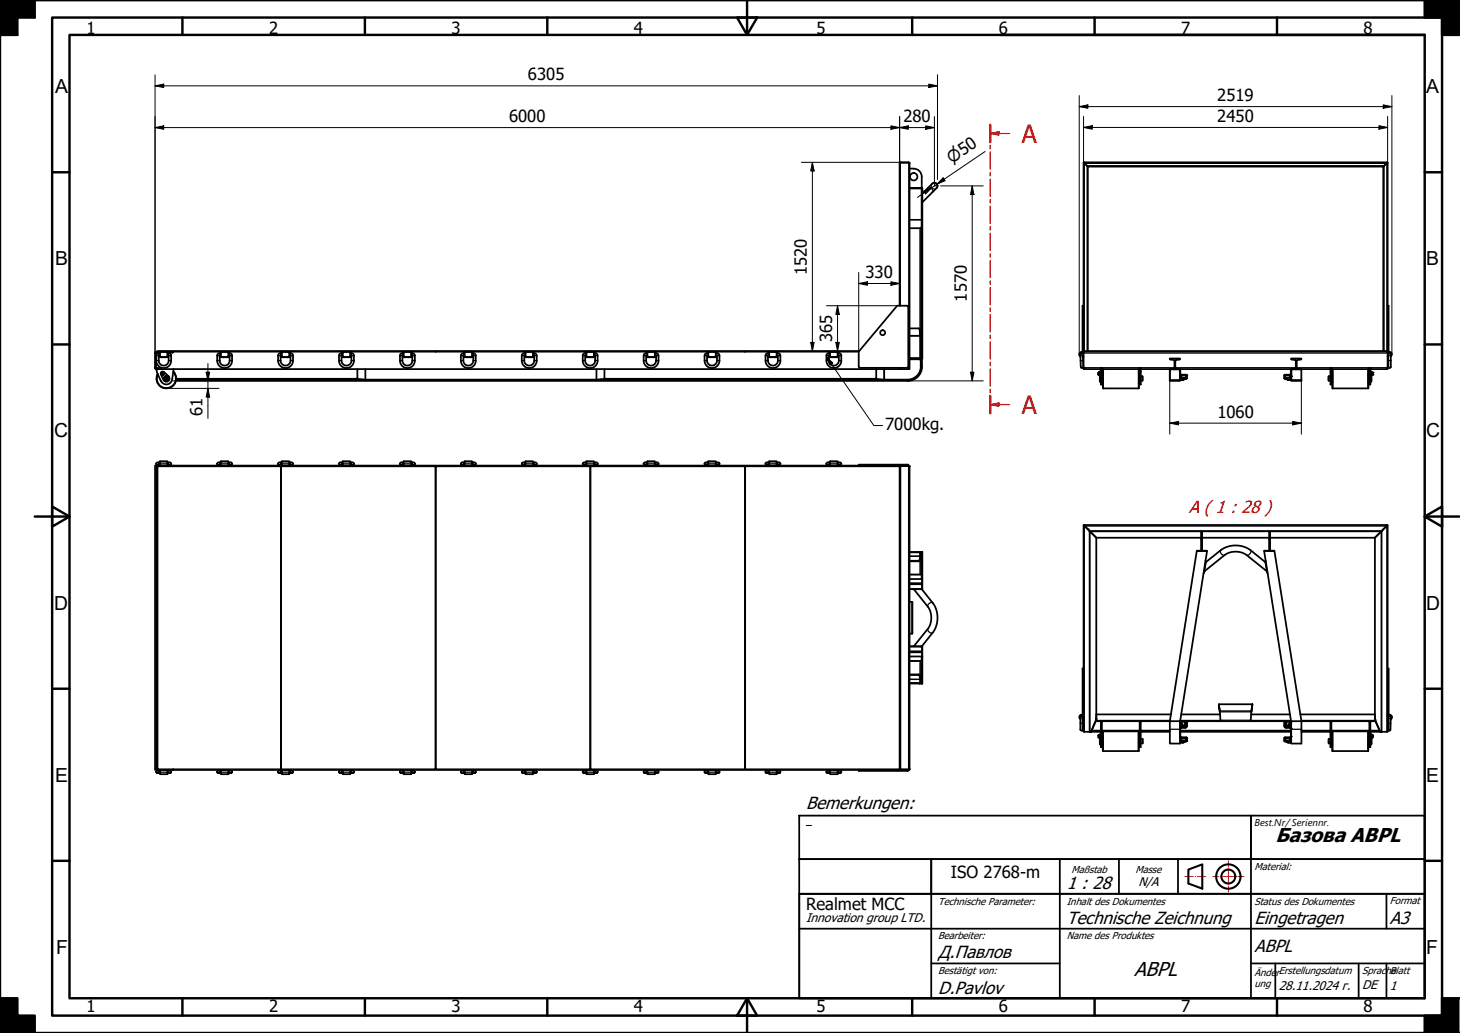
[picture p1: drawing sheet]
<svg xmlns="http://www.w3.org/2000/svg" width="420mm" height="297mm" viewBox="0 0 420 297" stroke-linecap="round" stroke-linejoin="round" font-family="sans-serif">
<!-- layer: Visible (ISO) -->
<g fill="none" stroke="#000" stroke-width=".51">
<path d="M258.9 46.8l.2-.1 2.6 .1M258.9 46.8h.1M261.7 46.8h.1M261.7 54.2h3.7v48.9h-.6M261.7 48.5a2.64 2.64 0 0 1 3.6 2.3v3.2h-3.6M261.7 54.1l3.6 .1M265.4 55.7l2.9-2.9a.9 .9 0 0 1 1.2 0 .9 .9 0 0 1 0 1.3l-4.1 4.1M311.8 46.8h.2zM311.8 46.8v41.1M311.9 46.8h.1M312 46.7v.2M312 46.7h87.2"/>
<path d="M312 46.7v.1M312 46.8v.1M312 46.9l1.1 1M312.8 47.7l.3 .2M399.1 46.9l-1 1 .2-.2M399.1 46.8l-.1 .2M399.2 46.7l-.1 .2zM399.3 46.8h-.1M399.3 46.8v41.1M265 65.6h-3.3M258.2 87.9h2.8l.4 .4-.1 17.3-.3 .2-13.7-.1-.2-.3v-4.3zM258.9 87.9v-41l2.7-.1h.1v59.3h-2.8"/>
<path d="M261.7 94.4h2.7l.2 .3 .2 8.4M311.5 87.9h.3v13.2l-.3 .1zM399.3 87.9h.3v13.3l-.3-.1zM44.6 105.7l.4 .4M44.6 105.7v.1M44.6 105.8v.1M44.8 105.7h-.2M44.8 105.7l.1 .1M44.9 105.9h.2M45 105.9h1.2v.2h-1.2M45 101.1h202.1M45 101.1l-.4 .4v4.2"/>
<path d="M45 101.3l-.2 .2v4.1M45.1 106.1v.8l1.2 2.7M45.1 106.2h-.2l.2 .1M45.3 101.1v-.1h35.5l.1 .1v-.1h44.4v.1M46 101.4h-1l-.2 .2v4.1l.2 .2M46 101.1h2.2v1.6h-2.2zM46 101.5l-.7 .1-.3 .3v2.2l.7 1.3 1.4 .4 1.2-.3 .9-1.2v-2.4l-.3-.3-.7-.1M46 102.3h-.3v1.4a1.43 1.43 0 0 0 1.4 1.4 1.43 1.43 0 0 0 1.4-1.4v-1.4h-.3M46.3 107.6a.56 .56 0 0 1 .2-.7 .56 .56 0 0 1 .7 .1l1.3 1.2a.91 .91 0 0 1-.1 1.4 .91 .91 0 0 1-1.4-.4l-.7-1.6M46.5 107.4l.1 .2M46.6 107.5l.2 .2M46.6 107.2v.3"/>
<path d="M46.7 107.7h.1M46.7 107.2l-.2 .1M46.8 107.7h.1M46.8 107.8h.1M46.8 107.1l.2 .1M46.9 107.1l-.3 .1M46.9 107.1l.2 .2M47.1 107.6l-.3 .1M47.1 107.2l.1 .2M47.1 107.3v.3M47.2 107.6l-.2 .1M47.7 108.9l.3 .1"/>
<path d="M47.8 108.7l.2 .1M47.8 108.7l-.1 .2M48 108.8v.2M49.8 101.1v.3h-1.6h1.6M49.9 106.9a2.76 2.76 0 0 1-1.6 4.7 2.76 2.76 0 0 1-2.9-4M49.9 106.8a2.85 2.85 0 0 1 .2 3.9 2.85 2.85 0 0 1-3.8 .5 2.85 2.85 0 0 1-.9-3.7M50 106.1l-.4 3a1.7 1.7 0 0 1-1.5 1.4 1.7 1.7 0 0 1-1.8-1M63.6 101.1h2.1v1.6h-2.1zM63.6 101.5l-.7 .1-.4 .4 .1 2.3 .9 1.2 1.1 .3 1.2-.3 .9-1.2v-2.3l-.3-.4-.7-.1M63.6 102.3h-.4v1.4a1.43 1.43 0 0 0 1.5 1.4 1.43 1.43 0 0 0 1.4-1.4v-1.4h-.4M81.1 101.1h2.1v1.6h-2.1zM81.1 101.5l-.7 .1-.3 .3v2.4l.9 1.2 1.2 .3 1.3-.4 .8-1.2-.1-2.3-.3-.3-.7-.1"/>
<path d="M81.1 102.3h-.3v1.4a1.43 1.43 0 0 0 1.4 1.4 1.43 1.43 0 0 0 1.4-1.4v-1.4h-.4M98.6 101.1h2.2v1.6h-2.2zM98.6 101.5l-.7 .1-.3 .3v2.3l.7 1.2 1.4 .4 1.2-.3 .9-1.2v-2.4l-.3-.3-.7-.1M98.6 102.3h-.3v1.4a1.43 1.43 0 0 0 1.4 1.4 1.43 1.43 0 0 0 1.4-1.4v-1.4h-.3M102.8 106.1l.1 2.8 2.2 .3h66.6l2.2-.3v-2.8M116.2 101.1h2.1v1.6h-2.1zM116.2 101.5l-.7 .1-.4 .4 .1 2.3 .9 1.2 1.1 .3 1.2-.3 .9-1.2v-2.3l-.3-.4-.7-.1M116.2 102.3h-.4v1.4a1.43 1.43 0 0 0 1.4 1.4 1.43 1.43 0 0 0 1.5-1.4v-1.4h-.4M125.4 101.1v-.1h44.5v.1M133.7 101.1h2.1v1.6h-2.1zM133.7 101.5l-.7 .1-.3 .5-.1 1.8 .5 1.2 1.2 .7 1.2-.1 1-.7 .4-.9v-1.8a.69 .69 0 0 0-.7-.8h-.4M133.7 102.3h-.4v1.4a1.43 1.43 0 0 0 1.5 1.4 1.43 1.43 0 0 0 1.4-1.4v-1.4h-.4"/>
<path d="M151.2 101.1h2.2v1.6h-2.2zM151.2 101.5l-.7 .1-.3 .3v2.3l.7 1.2 1.4 .4 1.4-.4 .7-1.2v-2.3l-.3-.3-.7-.1M151.2 102.3h-.3v1.4a1.43 1.43 0 0 0 1.4 1.4 1.43 1.43 0 0 0 1.4-1.4v-1.4h-.3M168.8 101.1h2.1v1.6h-2.1zM168.8 101.5l-.7 .1-.4 .4 .1 2.3 .9 1.2 1.1 .3 1.2-.3 .9-1.2v-2.3l-.3-.4-.7-.1M168.8 102.3h-.4v1.4a1.43 1.43 0 0 0 1.4 1.4 1.43 1.43 0 0 0 1.5-1.4v-1.4h-.4M169.9 101.1v-.1h44.5v.1M186.3 101.1h2.1v1.6h-2.1zM186.3 101.5l-.7 .1-.3 .4-.1 1.9 .5 1.2 1.2 .7 1.3-.1 .9-.8 .4-1v-1.6a.69 .69 0 0 0-.7-.8h-.4M186.3 102.3h-.4v1.4a1.43 1.43 0 0 0 1.5 1.4 1.43 1.43 0 0 0 1.4-1.4v-1.4h-.4M203.8 101.1h2.2v1.6h-2.2zM203.8 101.5l-.7 .1-.3 .3v2.3l.7 1.2 1.4 .4 1.4-.4 .7-1.2v-2.3l-.3-.3-.7-.1"/>
<path d="M203.8 102.3h-.3v1.4a1.43 1.43 0 0 0 1.4 1.4 1.43 1.43 0 0 0 1.4-1.4v-1.4h-.3M221.4 101.1h2.1v1.6h-2.1zM221.4 101.5h-.4a.69 .69 0 0 0-.7 .8v1.8l.4 .9 1 .7 1.2 .1 1.2-.7 .5-1.2v-1.8l-.4-.5-.7-.1M221.4 102.3h-.4v1.4a1.43 1.43 0 0 0 1.4 1.4 1.43 1.43 0 0 0 1.5-1.4v-1.4h-.4M238.9 101.1h2.1v1.6h-2.1zM238.9 101.5l-.7 .1-.3 .4v2.3l.9 1.2 1.2 .3 1.2-.3 .8-1.2 .1-2.3-.4-.4-.7-.1M238.9 102.3h-.4v1.4a1.43 1.43 0 0 0 1.5 1.4 1.43 1.43 0 0 0 1.4-1.4v-1.4h-.4M247.3 101h-32.9v.1M258.9 105.8v.3h-212.7v-.2h-1.2M261.7 103.1h2.9v.3M264.8 103.1h.2a5.5 5.5 0 0 1-1.1 5 3.7 3.7 0 0 1-2.7 1.1l-8.9-.2-.1-.2v-2.7M265.3 103.1a6.1 6.1 0 0 1-.9 5 4.1 4.1 0 0 1-3.2 1.4h-210.6"/>
<path d="M311.1 101.3l-.5 .5 .3 .7M311.1 101.3l.7-.2v.3l-.6 .1M311.2 101.6l-.3 .2v.3M311.5 101.5v.2M311.6 105.8h.4l.1 .3M311.6 101.9l.1 3.6-.3 .3-.4-.3-.1-3.6 .3-.3 .4 .3M311.6 102.4l.2 .1-.2 .2M311.8 105.9h.3M312 101.1v-.1h87.1v.1M312.1 106.1h4.7v-.3h.3v.3h10.9v-.3h.3v.3h8.4M313.1 101v-53.1h85v53.1M316.1 107.7v.1"/>
<path d="M316.2 107.6v.2l.1-.2M316.2 107.3v.3M316.2 107.1v.2M316.2 107.1h.1l-.1 .2M316.2 107.1l-.1 .6M316.3 107.3v.3h-.1M316.3 107.2h.1M316.3 107.7h.1M316.4 107.1v.7M316.5 107.1v.7M316.8 105.8v4.8h.3v-4.8M316.8 106.8h-.3v3h.3"/>
<path d="M316.8 105.9h.3M316.8 106.9h.3M317.1 109.5h.1M317.1 108.2h.1M317.1 107.6h.1M317.1 107.3h.1M317.2 107.3v.3M317.2 107.8h.2M317.2 107.8v2.1M317.2 109.9h.2M317.4 107.8v2.1M317.4 109.9h.1"/>
<path d="M317.4 107.7v.1M317.4 106.1l.1 5.6M317.5 106.1v5.6M317.5 111.7h10.2M327.7 107.7l.1 .1M327.7 106.1v5.6M327.7 111.6v.1M327.8 107.8h.1M327.8 107.8v2.1M327.8 109.9h-.1M327.8 109.9h.1M327.9 107.8v2.1"/>
<path d="M327.9 107.8h.1M327.9 109.5h.1M327.9 108.2h.1M327.9 109.9h.1M328 105.8v4.8h.3v-4.8M328 105.9h.3M328 106.9h.3M328.3 109.5h.5M328.3 108.2h.5M328.8 108.2v1.3M336.6 109.4v.1h3v-.1M336.6 106.1v3.3"/>
<path d="M336.7 109.3l-.1 .1M336.7 106.1v3.2M336.7 106.1h2.8l-2.8 .1M338 105.8l-.1 .3M338 105.8h.2v.3h-.2zM338 105.8l-.1-2.2-1.1-.2-.2-.3h3l-.2 .3-1.1 .2-.1 2.2M338.2 105.8l.1 .3M339.5 109.3l.1 .1M339.5 106.2v3.1h-2.8M339.5 106.1h32.1M339.6 109.2v.2M339.7 106.1v1.4l.3 .2 1.5 .1 .1 1-1.2 .5-.9-.1"/>
<path d="M371.5 106.1v1.4l-.3 .2-1.6 .1v1l2 .6M371.6 109.4v.1h2.9v-.1M371.6 109.2v.2M371.6 106.1v3.2h2.9v-3.1M371.6 106.1h2.9l-2.9 .1M371.7 103.4l-.1-.3h2.9l-.1 .3-1.2 .2v2.2M371.7 103.4l1.2 .2v2.2M372.9 105.8v.3M372.9 105.8h.3v.3h-.3zM373.2 105.8v.3M374.5 109.4h.1M374.5 106.1h8.3v-.3h.4v.3h10.8v-.3h.4v.3h4.6"/>
<path d="M382.4 108.2v1.3M382.4 109.5h.5M382.4 108.2h.5M382.9 105.8v4.8h.3v-4.8M382.9 105.9h.3M382.9 106.9h.3M383.2 109.5h.1M383.2 108.2h.1M383.3 107.8h.1M383.3 109.9h.1M383.3 107.8v2.1M383.4 107.8v2.1"/>
<path d="M383.4 109.9h.1M383.4 107.7v.1M383.4 106.1l.1 5.6M383.5 111.7h10.2M383.5 106.1v5.6M393.7 106.1v5.6M393.8 106.1l-.1 5.6M393.8 107.7v.1M393.8 107.8h.1M393.8 109.9h.1M393.9 107.3v.3M393.9 107.8v2.1"/>
<path d="M393.9 107.6h.2M393.9 107.3h.2M394 109.5h.1M394 108.2h.1M394.1 105.8v4.8h.3v-4.8M394.1 105.9h.3M394.1 106.9h.3M394.4 106.8h.2v3h-.2M394.6 108.1v1.4M394.6 107.1v.7M394.8 107.7h.1M394.7 107.1h.3"/>
<path d="M394.7 107.8h.1M394.8 107.1v.7M394.8 107.7h.2M394.8 107.1v.7h.2M394.8 107.4h.2M395 107.7v.1M395 107.1v.6M399.1 105.9h.2M399.3 105.6l-.3 .5M399.3 105.6v.1M399.3 105.7v.4h-.3M399.3 101.1h-87.5v5h.3"/>
<path d="M399.3 101.1l1.1 .4 .1 .5-.3 .5M399.3 101.4l.8 .2 .1 .5M399.3 101.1v4.5M399.5 102.4l-.2 .1 .2 .2M399.6 105.5l.3 .3 .4-.3-.1-3.6-.3-.4-.4 .4v3.6M399.6 105.7l-.3 .1M399.6 101.5v.2M45.3 134.1h35.5v87.1h-35.5zM45.4 133.7h.6M46 133.8l2.2 .1M46 133h-.8l-.2 .3 .2 .4 .8 .1M48.2 133.8v-1.2h-2.2v1.3"/>
<path d="M48.2 133h.8l.3 .3-.3 .4-.8 .1M48.2 133.7h.6M49.9 134.1v-.2h-5.3v87.5h5.1M62.9 133.7h.7M63.6 133.8l2.1 .1M63.6 133h-.8l-.3 .3 .3 .4 .8 .1M65.7 133.8v-1.2h-2.1v1.3M65.7 133h.8l.3 .3-.3 .4-.8 .1M65.7 133.7h.7M80.5 133.7h.6M80.8 134.2h.1M80.9 134.1h44.4v87.1h-44.4z"/>
<path d="M81.1 133.8l2.1 .1M81.1 133h-.8l-.3 .3 .2 .4 .9 .1M83.2 133.8v-1.2h-2.1v1.3M83.2 133h.9l.2 .3-.2 .4-.9 .1M83.2 133.7h.7M98 133.7h.6M98.6 133.8l2.2 .1M98.6 133h-.8l-.2 .3 .2 .4 .8 .1M100.8 133.8v-1.2h-2.2v1.3M100.8 133h.8l.3 .3-.3 .4-.8 .1M100.8 133.7h.6M115.5 133.7h.7"/>
<path d="M116.2 133.8l2.1 .1M116.2 133h-.8l-.3 .3 .3 .4 .8 .1M118.3 133.8v-1.2h-2.1v1.3M118.3 133h.8l.3 .3-.3 .4-.8 .1M118.3 133.7h.7M125.3 134.2h.1M125.4 134.1h44.5v87.1h-44.5zM133 133.7h.7M133.7 133.8l2.1 .1M133.7 133h-.8l-.3 .3 .2 .4 .9 .1M135.8 133.8v-1.2h-2.1v1.3M135.8 133h.9l.2 .2-.2 .5-.9 .1"/>
<path d="M135.8 133.7h.7M150.6 133.7h.6M151.2 133.8l2.2 .1M151.2 133h-.8l-.2 .3 .2 .4 .8 .1M153.4 133.8v-1.2h-2.2v1.3M153.4 133h.8l.3 .3-.3 .4-.8 .1M153.4 133.7h.6M168.1 133.7h.7M168.8 133.8l2.1 .1M168.8 133h-.8l-.3 .3 .2 .4 .9 .1M169.9 134.2h.1M169.9 134.1h44.5v87.1h-44.5z"/>
<path d="M170.9 133.8v-1.2h-2.1v1.3M170.9 133h.8l.3 .3-.2 .4-.9 .1M170.9 133.7h.7M185.6 133.7h.7M186.3 133.8l2.1 .1M186.3 133h-.8l-.3 .3 .2 .4 .9 .1M188.4 133.8v-1.2h-2.1v1.3M188.4 133h.9l.2 .3-.2 .4-.9 .1M188.4 133.7h.7M203.2 133.7h.6M203.8 133.8l2.2 .1M203.8 133h-.8l-.2 .3 .2 .4 .8 .1"/>
<path d="M206 133.8v-1.2h-2.2v1.3M206 133h.8l.3 .3-.3 .4-.8 .1M206 133.7h.6M214.4 134.2h.1M220.7 133.7h.7M221.4 133.8l2.1 .1M221.4 133h-.8l-.3 .2 .2 .5 .9 .1M223.5 133.8v-1.2h-2.1v1.3M223.5 133h.8l.3 .3-.2 .4-.9 .1M223.5 133.7h.7M238.2 133.7h.7M238.9 133.8l2.1 .1"/>
<path d="M238.9 133h-.8l-.3 .3 .2 .4 .9 .1M241 133.8v-1.2h-2.1v1.3M241 133h.9l.2 .3-.2 .4-.9 .1M241 133.7h.7M247.1 133.9h-197.3v.2M247.1 133.9h12M258.2 133.9v-.3h3.2v.3M258.2 133.6h-11.1v.3M258.9 134.2l.2-.2h2.5l.1 .2M258.9 133.9v87.5M258.9 134.1h-44.5v87.1h44.5M259 134.1h2.6"/>
<path d="M259.1 133.9h2.5l.1 .2M259.1 133.9l-.2 .2M261.7 134.1h.1M261.7 134.1v87.1M80.8 158.7h.1M261.7 158.7h3.7v7.8M264.6 158.7l.2 1.4M264.8 158.9h.2l-.2 .2M265.2 158.7l-.4 1.2M265.3 158.7l-.5 1.4M311.8 151.1l.2 .1zM311.8 151.1v59.3h5v-.2"/>
<path d="M312 151v.2M312 151h87.2M312 151.1l3.5 3.5M313.5 152.6l2 2M315.5 154.6v52.2l-1.6 3.6M315.5 154.6h30.2M344.5 158.5h2.8M345.7 152.8h.2v5.5h-.2zM345.9 154.6h19.3M363.9 158.5h2.8M365.2 152.8h.3v5.5h-.3zM365.5 154.6h30.2"/>
<path d="M395.7 154.6v52.1l1.6 3.7M397.7 152.6l-2 2M398.1 152.2h.1M399.1 151.2l.1-.2-.2 .3M399.1 151.2l-3.4 3.4M399.1 151.2l.2-.1zM399.3 151.1v59.3h-4.9v-.2M80.8 161.6h.1M261.7 169.4h3.5M261.7 166.5h3.6v2.9h-3.6M261.7 173l.9 .1v9.1l-.9 .1M261.7 167.7h3.6v.3h-3.5"/>
<path d="M261.7 165.2h3.4M261.8 167.7l-.1 .3M263 169.4l4 5a5.5 5.5 0 0 1 0 6.4l-4 5.1M264.8 160.1v-.1l-.3 1.2-2.8 .1M264.8 160.1l-.2 1.3h-2.9M264.8 160.1h.1M265.2 166.5h.2v2.9h-.1M265.2 169.4h.1M265.3 169.4l3.7 4.9 .6 1.6 .2 1.4-.2 2.1-.6 1.6-3.7 4.9M346.6 164.3l5.8-4.7a5.6 5.6 0 0 1 6.4 0l5.8 4.7M346.6 164.3l-.2 .7M346.9 161.2l.1 .5"/>
<path d="M347 161.7l4.8-3.9 1.5-.6 1.8-.3 2 .1 2 .7 5.1 4M347 161.7l-.4 2.6M364.2 161.7l.4 2.6M364.2 161.2v.5M364.6 164.3l.2 .7M80.8 196.6h.1M80.8 193.6h.1M261.7 185.9h3.5M261.7 185.9h3.6v2.9h-3.6M261.7 193.9l2.9 .1 .2 1.3M261.7 194.1h2.9l.2 1.2M261.7 187.3h3.6v.3h-3.5"/>
<path d="M261.7 190.1h3.4M261.8 187.3l-.1 .3M264.6 196.4v.2M264.8 195.3v.1M264.8 195.2h.1M264.8 195.3l.1 .1M264.8 195.2l.5 1.4M264.8 196.2l.2 .2h-3.3M264.8 195.2v1.2M264.9 195.4l.3 1.2M265.2 188.8h.2M265.3 185.9h.1v2.9"/>
<path d="M265.3 185.9h-.1M265.4 188.8v7.8h-3.7M311.8 192.2h-.2v17.9h.2M399.3 192.2h.3v17.9h-.3M310.9 209.8l.2 .3 .4-.1M311.5 206a.35 .35 0 0 0-.3-.1 .35 .35 0 0 0-.3 .3v3.6M311.6 205.5l-.9 .3-.1 .5 .3 .5M311.6 205.7l-.5 .2-.2 .5M313.8 210.4h.1M314.1 210.2h2.7M315.3 207.4h80.5M315.4 207h.1"/>
<path d="M315.5 205.5v1.1M315.5 207l-1.6 3.4M315.5 205.4h21.5M315.5 206.6h.1M315.5 206.6v.1M316.1 211.4l.1 .7M316.1 211.4l.1 .1M316.1 211.4h.3l-.2 .1M316.2 211.8v.3M316.2 211.5v.3M316.4 211.8v.3h-.2M316.4 211.4v.4h-.2"/>
<path d="M316.4 211.4v.6M316.5 211.4v.7M316.5 212.4v1.4M316.8 210.1h.1M316.8 210v.2M316.8 207.4v.2h.3M316.8 211.1h-.3v2.9h.3M317.1 210v.2M317.1 207.4v7.4h-.3v-7.2M317.1 210.1h.1M317.1 212.5h.1M317.1 213.8h.1"/>
<path d="M317.1 211.5h.1M317.1 211.9h.1M317.1 210.2v.2h.3M317.1 210.2h10.9M317.2 214.2h.1M317.2 211.5v.4M317.2 212.1v2.1M317.2 212.1h.1M317.2 214.2h.2M317.4 212l-.1 .1M317.4 210.3v5.7M317.4 210.3h10.2"/>
<path d="M317.4 216h10.2M327.6 210.3v5.7M327.7 212v.1M327.7 212.1h.2M327.9 212.1v2.1M327.9 214.2h-.2M327.9 212.5h.1M327.9 213.8h.1M328 210v.2M328 207.4v.2h.3M328 210.2v.2h-.3M328.3 210v.2"/>
<path d="M328.3 207.4v7.4h-.3v-7.2M328.3 210.1h.1M328.3 212.5h.5M328.3 213.8h.5M328.3 210.2v.2h8.4M328.3 210.2h8.4M328.8 212.5v1.3M339.6 207.4v6.4h-2.9v-6.4l7.7-48.9h3l-7.8 48.9M339.6 207.5h2l-.1 1.6-1.5 .2-.3 .3v2.2l.3 .2 1.5 .1 .1 1-1.1 .5-.9-.1M339.7 210.2h31.8M339.7 210.4h31.8M339.9 205.4h11.2"/>
<path d="M341.2 207.5l-.2 .1M350.8 202.5h9.6M351 204.4v.2M351 204.4l-.2-1.9 .2 2.1M351 204.7l.2 2.7M360.1 205.4h11.1M360.1 204.7l-.2 2.7M360.1 204.4v.2M360.4 202.5l-.3 2.1zM370 207.5l.1 .1M371.5 207.4l-7.7-48.9h3l7.7 48.9v6.4h-2.9v-6.4M371.6 207.5l-1.9-.1-.1 .2 .1 1.5 1.4 .2 .4 .3v2.2l-.3 .2-1.5 .1-.1 .9 1.1 .6 .9-.1"/>
<path d="M374.2 205.4h21.5M374.5 210.2h8.3M382.4 212.5v1.3M382.4 212.5h.5M382.4 213.8h.5M382.8 210.1v.1M382.8 210.2v.2h-8.3M382.9 207.4v.2h.2M383.1 207.4v7.4h-.2v-7.2M383.1 212.5h.1M383.1 213.8h.1M383.2 210.1v.1"/>
<path d="M383.2 210.2v.2h.2M383.2 210.2h10.8M383.2 214.2h.1M383.3 212.1v2.1M383.3 212.1h.1M383.3 212.1h-.1M383.3 214.2h.1M383.4 212v.1M383.5 210.3v5.7M383.5 210.3h10.2M383.5 216h10.2M393.7 210.3v5.7"/>
<path d="M393.8 212v.1M393.8 212.1v2.1M393.8 212.1h.1M393.8 214.2h.1M393.9 212.1v2.1M393.9 211.5v.4M393.9 211.5h.2M393.9 211.9h.2M394 212.5h.1M394 213.8h.1M394 210.1v.1M394 210.2v.2h-.2"/>
<path d="M394.1 207.4v.2h.3M394.4 207.4v7.4h-.3v-7.2M394.4 211.1h.3v2.9h-.3M394.4 210.1v.1M394.4 210.2h2.7M394.6 212.4v1.4M394.7 211.4v.7M394.7 212l.1-.6v.7h.2M394.7 212.1h.1M394.8 211.4h.1M394.8 211.5h.2M394.8 211.9h.2"/>
<path d="M395 211.4h.1M395 211.4h-.3M395 211.4v.7M395.7 205.5v1.1M395.7 207h.1M395.7 207l1.5 3.4M397.4 210.4h.1M399.6 205.5a.75 .75 0 0 1 .9 .4 .75 .75 0 0 1-.2 .9M399.6 205.8l.6 .1 .1 .5M399.6 206l.4-.1 .3 .3-.2 3.6-.2 .3-.3-.1M45 222l.2 .3h.8h-.7M45 221.9v.1"/>
<path d="M46 221.4h2.2v1.2h-2.2zM46 221.6h-.7l-.3 .3M48.2 221.6h.8l.3 .3M49.3 222l-.3 .3h-.8h.7M49.3 221.9v.1M49.8 221.2l-.1 .2M49.8 221.4h197.3M49.9 221.2l-.2 .2M62.5 222l.2 .3h.9h-.7M62.5 221.9v.1M63.6 221.4h2.1v1.2h-2.1zM63.6 221.6h-.9l-.2 .3"/>
<path d="M65.7 221.6h.9l.2 .3M66.8 222l-.3 .3h-.8h.7M66.8 221.9v.1M80 222l.3 .3h.8h-.7M80 221.9v.1M80.8 221h.1M81.1 221.4h2.1v1.2h-2.1zM81.1 221.6h-.8l-.3 .3M83.2 221.6h.9l.2 .3M84.3 222l-.2 .3h-.9h.7M84.3 221.9v.1M97.6 222l.2 .3h.8h-.7"/>
<path d="M97.6 221.9v.1M98.6 221.4h2.2v1.2h-2.2zM98.6 221.6h-.7l-.3 .3M100.8 221.6h.8l.3 .3M101.9 222l-.3 .3h-.8h.7M101.9 221.9v.1M115.1 222l.2 .3h.9h-.7M115.1 221.9v.1M116.2 221.4h2.1v1.2h-2.1zM116.2 221.6h-.9l-.2 .3M118.3 221.6h.9l.2 .3M119.4 222l-.3 .3h-.8h.7"/>
<path d="M119.4 221.9v.1M125.3 221h.1M132.6 222l.3 .3h.8h-.7M132.6 221.9v.1M133.7 221.4h2.1v1.2h-2.1zM133.7 221.6h-.8l-.3 .3M135.8 221.6h.9l.2 .3M136.9 222l-.2 .3h-.9h.7M136.9 221.9v.1M150.2 222l.2 .3h.8h-.7M150.2 221.9v.1M151.2 221.4h2.2v1.2h-2.2z"/>
<path d="M151.2 221.6h-.8l-.2 .3M153.4 221.6h.8l.3 .3M154.5 222l-.3 .3h-.8h.7M154.5 221.9v.1M167.7 222l.2 .3h.9h-.7M167.7 221.9v.1M168.8 221.4h2.1v1.2h-2.1zM168.8 221.6h-.9l-.2 .3M169.9 221h.1M170.9 221.6h.8l.3 .3M172 222l-.3 .3h-.8h.7M172 221.9v.1"/>
<path d="M185.2 222l.3 .3h.8h-.7M185.2 221.9v.1M186.3 221.4h2.1v1.2h-2.1zM186.3 221.6h-.8l-.3 .3M188.4 221.6h.9l.2 .3M189.5 222l-.2 .3h-.9h.7M189.5 221.9v.1M202.8 222l.2 .3h.8h-.7M202.8 221.9v.1M203.8 221.4h2.2v1.2h-2.2zM203.8 221.6h-.7l-.3 .3M206 221.6h.8l.3 .3"/>
<path d="M207.1 222l-.3 .3h-.8h.7M207.1 221.9v.1M214.4 221h.1M220.3 222l.2 .3h.9h-.7M220.3 221.9v.1M221.4 221.4h2.1v1.2h-2.1zM221.4 221.6h-.9l-.2 .3M223.5 221.6h.8l.3 .3M224.6 222l-.3 .3h-.8h.7M224.6 221.9v.1M237.8 222l.3 .3h.8h-.7M237.8 221.9v.1"/>
<path d="M238.9 221.4h2.1v1.2h-2.1zM238.9 221.6h-.9l-.2 .3M241 221.6h.9l.2 .3M242.1 222l-.2 .3h-.9h.7M242.1 221.9v.1M258.2 221.4h-11.1v.3h14.3v-.3M258.9 221.1l.2 .2h2.4l.2-.2M258.9 221.2l.2 .2M259 221.2h2.6M259.1 221.4h-.9v.3M261.7 221.2h.1M261.7 221.2l-.1 .2h-2.5"/>
<circle cx="262.9" cy="50.8" r="1.07"/>
<circle cx="254" cy="95.7" r=".71"/>
<circle cx="46.9" cy="107.4" r=".35"/>
<circle cx="47.9" cy="108.8" r=".71"/>
<circle cx="47.9" cy="108.8" r=".56"/>
<circle cx="47.9" cy="108.8" r=".46"/>
<circle cx="47.9" cy="108.8" r=".12"/>
<circle cx="47.9" cy="108.8" r=".16"/>
</g>
<!-- layer: Visible Narrow (ISO) -->
<g fill="none" stroke="#000" stroke-width=".36">
<path d="M258.9 46.8h.1M259.1 46.8v41.1M259.2 46.7v.1M261.5 46.7v.1M261.5 46.8v59.3M261.7 46.8h.1M261.7 54.2h3.4M265.2 54.2v51.2a4.1 4.1 0 0 1-4 3.8h-210.5M265.3 54.2v48.9M267.1 54a.98 .98 0 0 1 1 .2 .98 .98 0 0 1 .2 1.1M311.9 46.8h.1M312 46.8v54.2"/>
<path d="M312.1 47h86.9M312.8 47.7h85.5M312.9 47.7v53.3M398.3 47.7v53.3M399.2 46.8l-.1 54.2M261.7 63.2h3.4M261.7 63.1h3.4M264.8 65.6v30.6M265 65.3v37.8M261.7 96.7h3.1M261.7 96.5h3.1M44.6 105.6h.2"/>
<path d="M44.6 105.7h.2M44.6 101.5h.2M44.9 105.8l-.2 .2M45 103.7h.7M45 101.1v.3M45 105.9v.2M45.7 101.5v.8h-.7M46 101.2h2.2M46 102.6h2.2M48.5 103.7h.8M48.5 101.5v.8h.8M49.7 101.1v.3"/>
<path d="M50.7 109.4h210.5M50.7 108.8h52.2M50.7 109.1h53.5M62.5 103.7h.7M63.2 101.5v.8h-.7M63.6 101.2h2.1M63.6 102.6h2.1M66.1 103.7h.7M66.1 101.5v.8h.7M80 103.7h.8M80.8 101.5v.8h-.8M81.1 101.2h2.1"/>
<path d="M81.1 102.6h2.1M83.6 103.7h.7M83.6 101.5v.8h.7M97.6 103.7h.7M98.3 101.5v.8h-.7M98.6 101.2h2.2M98.6 102.6h2.2M101.1 103.7h.8M101.1 101.5v.8h.8M105.1 106.1v3.1M105.2 106.1v3.1M115.1 103.7h.7"/>
<path d="M115.8 101.5v.8h-.7M116.2 101.2h2.1M116.2 102.6h2.1M118.7 103.7h.7M118.7 101.5v.8h.7M132.6 103.7h.7M133.3 101.5v.8h-.7M133.7 101.2h2.1M133.7 102.6h2.1M136.2 103.7h.7M136.2 101.5v.8h.7M150.2 103.7h.7"/>
<path d="M150.9 101.5v.8h-.7M151.2 101.2h2.2M151.2 102.6h2.2M153.7 103.7h.8M153.7 101.5v.8h.8M167.7 103.7h.7M168.4 101.5v.8h-.7M168.8 101.2h2.1M168.8 102.6h2.1M171.3 103.7h.7M171.3 101.5v.8h.7M171.6 106.1v3.1"/>
<path d="M171.7 106.1v3.1M172.6 109.1h80.9M173.9 108.8h78.3M185.2 103.7h.7M185.9 101.5v.8h-.7M186.3 101.2h2.1M186.3 102.6h2.1M188.8 103.7h.7M188.8 101.5v.8h.7M202.8 103.7h.7M203.5 101.5v.8h-.7M203.8 101.2h2.2"/>
<path d="M203.8 102.6h2.2M206.3 103.7h.8M206.3 101.5v.8h.8M220.3 103.7h.7M221 101.5v.8h-.7M221.4 101.2h2.1M221.4 102.6h2.1M223.9 103.7h.7M223.9 101.5v.8h.7M237.8 103.7h.7M238.5 101.5v.8h-.7M238.9 101.2h2.1"/>
<path d="M238.9 102.6h2.1M241.4 103.7h.7M241.4 101.5v.8h.7M254.4 106.1v3.1M254.5 106.1v3.1M259.1 105.8v.3M261.2 109.2v.2M261.7 103.2h2.9M261.7 103.4h2.9M261.7 103h3.1M261.7 102.9h3.1M264.9 103.1h.1"/>
<path d="M265 103.1v2.3M265.2 105.4a4 4 0 0 1-4 4M311.6 102.3h-.7M311.7 103.7h-.7M311.7 105.4h.1M311.8 101.5h87.5M311.9 105.7h.2M312.1 105.7h86.9v.3M312.1 105.7v.3M316.5 109.2h.3M316.5 107.6h.3M316.8 109.6h.3"/>
<path d="M328 109.6h.3M338.3 105.8v.3M339.5 109.1l.2 .1M339.5 108.4h.2l.2 .7M339.5 108.2l.3 .1M339.5 109.2l.2 .1M339.5 107.8l.4 .2M339.5 108l.5 .4M339.5 107.5l.4 .5M339.6 106.1v1.4l.1-.1M339.6 107.4l.4 .4M339.7 109.2h.1"/>
<path d="M339.7 109.2v.1M339.8 108.3l.1 .1M339.8 108.3h.1M339.8 108.1v.2M339.9 108.5v.1M339.9 108.5l-.1 .5M339.9 109.1l.1 .1M339.9 108.6v.5M339.9 108.5h.1M339.9 108h1.3M340 107.8h1.3zM340 107.7l1.3 .1"/>
<path d="M340 109.2l.4 .1M340 109.2h-.2M340 108.5l-.1 .1M340 108.4v.1M340 108.4h-.1M340.4 109.1l.1 .1M340.4 109.1h.1M340.4 109.1h-.4v-.4h1.3l-.9 .4M341.2 108l.1 .1M341.2 108l.2-.1-.1 .2M341.3 108.1v.4h-1.3M341.3 107.8l.2 .2"/>
<path d="M341.4 107.7l-.1 .1M341.4 108.5v.1M341.5 108.7l-1 .5M341.5 108l-.1 .5M341.5 108l-.1 .6M341.5 108.7l.1 .1M341.5 108.7h.1M341.6 107.9l-.1 .8M369.6 107.9v.9M369.6 108.7l.1 .2M369.6 108.7h.1M369.7 108.7l.1 .2z"/>
<path d="M369.7 108.1v.5M369.7 108.5v.1M369.7 108.5h.2M369.7 108.1h.2M369.7 108.1v.4M369.7 108.9h.1M369.7 108.9l.9 .3M369.8 107.8l1.4 .1zM369.8 107.8l-.2 .2M369.9 108.5l-.2 .1M369.9 108.1v.4M369.9 108v.1"/>
<path d="M369.9 108v-.1l-.2 .2M369.9 108h1.3M370.7 109.1h.1M370.7 109.1l-.8-.4h1.2v.4h-.3M370.7 109.1l-.1 .1M370.8 109.1l-.2 .1M371.1 109.2h.3M371.1 109.2l-.3 .1M371.1 108.4v.1h-1.2M371.1 108.4h.1M371.2 109.1l-.1 .1M371.2 109.1h.2"/>
<path d="M371.2 107.9v.1M371.2 108.5v.5v-.4M371.2 108.5v.1M371.2 108.5l-.1 .2 .1-.1M371.3 108.1v.2M371.3 108.3l-.1 .1M371.3 108.3h.1M371.4 109.1h.1M371.4 108.3l-.1 .1M371.4 109l-.2 .1M371.4 109.2v.1M371.4 109.1v.1"/>
<path d="M371.5 107.4h.1M371.5 107.4l-.3 .4-1.4-.1M371.6 106.1l-.1 1.3M371.6 108.3l-.2 .1v.7M371.6 109.1h-.2M371.6 108.2l-.2 .1M371.6 109.2l-.1 .1M371.6 108l-.5 .4M371.6 107.8l-.4 .2M371.6 107.5l-.4 .4M372.9 105.8v.3M382.9 109.6h.3"/>
<path d="M394.1 109.6h.3M394.4 109.2h.2M394.4 107.6h.2M399 105.7h.2M399.3 105.4h.2M399.5 103.7h.7M399.5 102.3h.7M45 133.4l.2 .3h.3M45 133.3l.4 .4M45 133.9v87.5M45.7 133v.7M46 133.2h2.2"/>
<path d="M48.5 133v.7M49.3 133.4l-.3 .3h-.3M49.3 133.3l-.5 .4M62.5 133.4l.2 .3h.4M62.5 133.3l.4 .4M63.2 133v.7M63.6 133.2h2.1M66.1 133v.7M66.8 133.4l-.2 .3h-.4M66.8 133.3l-.4 .4M80 133.4l.3 .3h.3M80 133.3l.5 .4"/>
<path d="M80.8 133v.7M81.1 133.2h2.1M83.6 133v.7M84.3 133.4l-.2 .3h-.3M84.3 133.3l-.4 .4M97.6 133.4l.2 .3h.3M97.6 133.3l.4 .4M98.3 133v.7M98.6 133.2h2.2M101.1 133v.7M101.9 133.4l-.3 .3h-.3M101.9 133.3l-.5 .4"/>
<path d="M115.1 133.4l.2 .3h.4M115.1 133.3l.4 .4M115.8 133v.7M116.2 133.2h2.1M118.7 133v.7M119.4 133.4l-.2 .3h-.4M119.4 133.3l-.4 .4M132.6 133.4l.2 .3h.4M132.6 133.3l.5 .4M133.3 133v.7M133.7 133.2h2.1M136.2 133v.7"/>
<path d="M136.9 133.4l-.2 .3h-.3M136.9 133.3l-.1 .3-.3 .1M150.2 133.4l.2 .3h.3M150.2 133.3l.4 .4M150.9 133v.7M151.2 133.2h2.2M153.7 133v.7M154.5 133.4l-.3 .3h-.3M154.5 133.3l-.5 .4M167.7 133.4l.2 .3h.4M167.7 133.3l.4 .4M168.4 133v.7"/>
<path d="M168.8 133.2h2.1M171.3 133v.7M172 133.4l-.2 .3h-.4M172 133.3l-.4 .4M185.2 133.4l.2 .3h.4M185.2 133.3l.5 .4M185.9 133v.7M186.3 133.2h2.1M188.8 133v.7M189.5 133.4l-.2 .3h-.3M189.5 133.3l-.4 .4M202.8 133.4l.2 .3h.3"/>
<path d="M202.8 133.3l.4 .4M203.5 133v.7M203.8 133.2h2.2M206.3 133v.7M207.1 133.4l-.3 .3h-.3M207.1 133.3l-.5 .4M220.3 133.4l.2 .3h.4M220.3 133.3l.1 .3 .3 .1M221 133v.7M221.4 133.2h2.1M223.9 133v.7M224.6 133.4l-.2 .3h-.4"/>
<path d="M224.6 133.3l-.4 .4M237.8 133.4l.2 .3h.4M237.8 133.3l.5 .4M238.5 133v.7M238.9 133.2h2.1M241.4 133v.7M242.1 133.4l-.2 .3h-.3M242.1 133.3l-.4 .4M258.9 134l.1 .1M259.1 133.9v.1M259.2 134v87.3M261 133.6v.3"/>
<path d="M261.5 134v87.3M261.5 133.9v.1M261.7 134l-.1 .1M261.7 158.9h3.1M261.7 159.9h3.1M261.7 160h3.1M264.6 158.8h.4M264.8 159.8h.1M265 159.9v5.3M265.2 158.8v7.7M265.3 158.7v7.8M311.9 151.1h.1"/>
<path d="M312 151.1v59.3M312.1 151.3h86.9M313.5 152.6v57.8M313.5 152.6h84.2M313.7 152.8v57.6M313.7 152.9h32M345.7 155.1h.2M345.9 152.9h19.3M351.3 158.2a1.07 1.07 0 0 0 1.1 1.4M359.9 158.2a1.09 1.09 0 0 1-1.1 1.4M365.2 155.1h.3M365.5 152.9h31.9"/>
<path d="M397.5 152.8v57.6M397.7 152.6v57.8M399.1 151.1v59.3M399.2 151.1h.1M261.7 165.2h3.4M262.4 173.1v9.1M262.9 167.7v.3M264.4 161.3v.1M264.6 161.1v.2M264.8 160.3v4.9M268.4 173.3a1.09 1.09 0 0 0-1.4 1.1M346.8 162.1l.1 .1"/>
<path d="M261.7 196.4h3.3M261.7 190.1h3.4M261.7 195.4h3.1M261.7 195.3h3.1M262.9 187.3v.3M264.4 193.9v.2M264.6 194.1v.1M264.8 190.1v4.9M264.8 195.4h.1M265 190.1v5.3M265.2 188.8v7.6M265.3 188.8v7.8"/>
<path d="M267 180.8a1.07 1.07 0 0 0 1.4 1.1M311.6 192.6h.2M399.3 192.6h.3M310.9 208h.7M310.9 206.6h.7M311.6 209.7h.2M314.2 210h2.6M315.4 207.2h21.3M315.5 206.6h.1M315.5 206.5h.1M316.5 211.3h.3M316.5 212.5h.3"/>
<path d="M316.8 213.4h.3M317.1 210h10.9M317.1 211.6h.2M317.1 211.9h.2M328 213.4h.3M328.3 210h8.4M336.7 209.7h2.9M339.6 213.3l.2 .1M339.6 212.7h.1l.1 .7M339.6 212.5l.2 .1M339.6 213.5l.1 .1M339.6 212.2l.3 .1"/>
<path d="M339.6 212.3l.5 .4M339.6 207.5v.1M339.6 211.8h.1M339.6 209.5h.1M339.6 207.8h.1M339.6 211.8l.3 .5M339.6 208.4v.2M339.6 207.8v.6M339.6 211.7l.4 .4M339.6 207.6h.1M339.7 207.2h31.8M339.7 211.7l-.1 .1"/>
<path d="M339.7 209.6l-.1-.1v2.3M339.8 207.4h.1M339.7 210h31.8M339.7 208.8h-.1M339.7 213.5h.1M339.7 208.8h.1M339.7 213.4v.1M339.7 208.8l.1 .1M339.8 213.5h.1M339.8 207.4h1.1M339.8 208.3v.3zM339.8 208.8h.1"/>
<path d="M339.8 213.5v.1M339.8 207.6l.3 1M339.8 208.8h-.1M339.8 212.6l.1 .1zM339.8 207.6l-.2 .8M339.8 213.4h.1M339.8 207.5l-.2 .3M339.8 207.4v.1M339.8 213.3h.1M339.8 207.6l.2 .9M339.8 208.6l-.1 .2M339.8 208.6v.2"/>
<path d="M339.8 212.6l.3 .1M339.8 212.6h.1M339.8 212.4v.2M339.9 208.8h.1M339.9 207.6l.2 .7M339.9 207.5l.1 .1M339.9 207.5l-.1 .1M339.9 207.4v.2M339.9 212.8v.1M339.9 212.8v.5M339.9 212.9v.4M339.9 212.8h.2"/>
<path d="M339.9 213.3v.1M339.9 209.1l1.1 .1zM339.9 209l-.3 .2M339.9 209l-.3 .5M339.9 213.4h.2M339.9 213.4l.2 .1M339.9 209h1.1M339.9 212.3h1.3M340 208.6l-.1 .2M340 208.5v.1M340 208.5l-.2 .1M340 208.6l-.2 .1"/>
<path d="M340 208.6v.2M340 207.6l.3 .6M340 207.6h.9v.9M340 209.2l1.1 .1M340 212.1h1.4zM340 209.2l-.4 .4M340 207.4v.2M340 209.2v.1M340 208.9l-.4 .1M340 208.8v.1M340 208.9h.3M340 208.8h.2"/>
<path d="M340 212l1.4 .1M340.1 213.5l.3 .1M340.1 213.5h-.3M340.1 208.6l.1 .2M340.1 212.8l-.2 .1M340.1 208.6h.1M340.1 212.7v.1M340.1 213.4v.1M340.1 208.3l.1 .3zM340.2 208.8l.1 .1M340.2 208.6l.1 .1M340.2 208.6l.2 .1"/>
<path d="M340.3 208.9h.1M340.3 208.7h.1M340.3 208.7l-.1 .1M340.3 208.2l.1 .4h.4M340.3 208.7v.2M340.3 208.2l-.2 .1M340.3 208.7h.5zM340.3 208.9h.5M340.4 213.4v.1M340.5 213.4l-.1 .1M340.5 213.4h-.1M340.5 213.4l.8-.4h-1.2v.4h.3"/>
<path d="M340.8 208.6v.3M340.9 208.5l-.1 .1M340.9 207.4h.2M340.9 207.6h.1M340.9 208.5h.3M340.9 207.4v.2M341 207.6v.9zM341 208.5l-.2 .2zM341.1 207.4l.1 .1M341.1 207.4l-.1 .2M341.2 207.5l.2-.1 .1 .2M341.2 208.5l-.4 .4"/>
<path d="M341.2 207.5l-.2 .1M341.2 212.3l.1 .1M341.2 207.6l.1 .1M341.2 207.6v.9M341.2 207.6l.2-.1-.1 .2M341.2 212.3l.2-.1-.1 .2M341.3 212.4v.4h-1.2M341.3 208.6l-.3 .4M341.3 208.6h.1l-.2 .4-.2 .1v-.1M341.3 207.7v.9M341.4 212.1l.1 .2M341.4 212v.1"/>
<path d="M341.4 212.8v.1M341.4 207.7l.1 1zM341.4 212.8l-.1 .2 .1-.1M341.5 213l-1 .5M341.5 212.3l-.1 .5M341.5 212.3v.7l-.1-.1M341.5 208.8l-.5 .4M341.5 208.7l-.5 .5M341.5 208.7v.1M341.5 213h.1M341.5 208.7l.1 .1M341.6 212.2l-.1 .8"/>
<path d="M341.6 207.6l-.1 1.1M351 204.4h9.1M351 204.7h9.1M369.6 212.2v.8M369.6 207.6v1.2M369.7 207.6v1.1zM369.7 208.8l.4 .4M369.7 208.7l.4 .5M369.7 213v.2M369.7 208.7v.1M369.7 213l.1 .2zM369.7 213.2h.1"/>
<path d="M369.7 213.2l.9 .3M369.7 212.4v.6v-.1M369.7 212.8v.1M369.7 212.4v.4M369.7 212.8h.2M369.7 212.4h.2M369.7 207.7h.2M369.8 212h1.3M369.8 207.4h.1M369.8 207.4l.2 .1M369.8 212.1l1.4 .1zM369.8 207.4l-.1 .2"/>
<path d="M369.8 212.1l-.1 .2M369.9 208.6l.3 .4M369.9 208.6l-.1 .3 .4 .2M369.9 212.8l-.2 .1M369.9 207.7v.9M369.9 212.4v.4M369.9 207.6l.1 .9M369.9 207.6v.1M369.9 212.3v.1M369.9 207.6v-.1l-.2 .2M369.9 212.3l-.2 .1M369.9 212.3h1.3"/>
<path d="M370 208.5l.4 .4M370 207.5l.1 .1M370 207.4v.1M370 207.4l.2 .2-.2-.1M370.1 209.3h1M370.1 209.2h.1M370.1 209.2l1.1-.1zM370.1 207.6v.9zM370.1 208.5l.3 .2zM370.3 207.6h.1M370.2 209h1M370.2 209v.1"/>
<path d="M370.3 208.5l.1 .1M370.3 207.4h-.3M370.3 208.5h-.3M370.3 207.4v.2M370.4 208.7h.4zM370.4 208.9h.4M370.4 208.6v.3M370.7 213.4l.1 .1M370.7 213.4h.1M370.7 213.4l-.8-.4h1.2v.4h-.3M370.8 213.4v.1M370.8 208.7v.2"/>
<path d="M370.9 208.7v.2M370.9 208.2l-.1 .4h-.4M370.9 208.9h-.1M370.9 208.7h-.1M370.9 208.7l.1 .1M370.9 208.9h.3M370.9 208.6l-.1 .1M371 208.8l-.1 .1M371 208.6l-.1 .1M371 208.6h.1M371 208.8h.2M371 208.3l-.1 .3z"/>
<path d="M371.1 208.6l-.1 .2M371.1 213.5h.3M371.1 213.5l-.3 .1M371.1 212.7v.1h-1.2M371.1 213.4v.1M371.2 207.6l-.3 .6M371.2 207.6h-.9v.9M371.2 208.9l.4 .1M371.2 212.1l.3-.4zM371.2 209.2l.3 .4zM371.2 208.8h.1M371.2 207.4v.2"/>
<path d="M371.2 208.8v.1M371.2 208.6l.1 .2M371.2 208.6l.1 .1M371.2 208.6v.2M371.2 209l.4 .2M371.2 209l.4 .5M371.2 208.5l.2-.9-.3 1M371.2 208.5v.1M371.2 208.5l.1 .1M371.2 212.2v.1M371.2 212.8v.5v-.4M371.2 212.8v.1"/>
<path d="M371.2 213.4h-.1M371.2 213.4h.2M371.2 213.4l-.1 .1M371.3 207.6l-.4 .6M371.3 207.5l-.1 .1M371.3 207.5l.1 .1M371.3 207.4v.2M371.4 212.6h.1M371.3 208.6l.1 .2M371.3 212.4l.1 .2M371.4 208.6l.1 .2M371.4 213.4h.1"/>
<path d="M371.4 212.6l-.3 .1M371.4 207.4v.1M371.4 207.4h.1M371.4 208.3l-.1 .3zM371.4 208.8h.1M371.4 207.4l.2 .2zM371.4 207.6l.1 .8M371.4 208.8h-.1M371.4 207.5l.2 .3M371.4 213.3l-.2 .1M371.4 207.4h-1.1M371.4 213.5v.1"/>
<path d="M371.4 213.5h.1M371.4 208.8h.2M371.4 213.4l.1 .1M371.4 208.8v.1M371.5 208.8h.1M371.5 208.8h-.1M371.5 209.6l.1-.1-.1 2.2M371.5 211.7h.1M371.5 208.4l.1 .2M371.6 207.8l-.1 .6M371.6 207.6h.1M371.6 207.6h-.2"/>
<path d="M371.6 207.8h.1M371.6 212.7h-.2v.7M371.6 213.3l-.2 .1M371.6 212.5l-.2 .1M371.6 213.5l-.1 .1M371.6 212.3l-.5 .4M371.6 212.2l-.4 .1M371.6 211.8l-.4 .4M371.6 209.7h2.9M371.6 207.5v.1M374.5 207.2h21.2M374.5 210h8.4"/>
<path d="M382.9 213.4h.2M383.1 210h11M393.9 211.6h.2M393.9 211.9h.2M394.1 213.4h.3M394.4 210h2.6M394.4 211.3h.3M394.4 212.5h.3M395.6 206.6h.1M395.7 206.5h.1M395.7 206.6h.1M399.3 209.7h.3"/>
<path d="M399.6 208h.6M399.6 206.6h.6M45.4 222.3l-.4-.3 .4 .3M45.7 221.6v.7M46 222h2.2M48.5 221.6v.7M48.8 222.3h.3l.2-.3-.4 .3M62.9 222.3l-.4-.3 .4 .3M63.2 221.6v.7M63.6 222h2.1M66.1 221.6v.7M66.3 222.3l.5-.3-.4 .3"/>
<path d="M80.4 222.3l-.4-.3 .5 .3M80.8 221.6v.7M81.1 222h2.1M83.6 221.6v.7M83.9 222.3l.4-.3-.4 .3M97.6 222l.4 .3zM98.3 221.6v.7M98.6 222h2.2M101.1 221.6v.7M101.4 222.3l.5-.3-.4 .3M115.5 222.3l-.4-.3 .4 .3M115.8 221.6v.7"/>
<path d="M116.2 222h2.1M118.7 221.6v.7M118.9 222.3l.5-.3-.4 .3M133 222.3l-.4-.3 .2 .3h.3M133.3 221.6v.7M133.7 222h2.1M136.2 221.6v.7M136.5 222.3l.4-.3-.4 .3M150.5 222.3l-.3-.3 .4 .3M150.9 221.6v.7M151.2 222h2.2M153.7 221.6v.7"/>
<path d="M154 222.3l.5-.3-.4 .3M168.1 222.3l-.4-.3 .4 .3M168.4 221.6v.7M168.8 222h2.1M171.3 221.6v.7M171.5 222.3h.3l.2-.3-.4 .3M185.6 222.3l-.4-.3 .2 .3h.3M185.9 221.6v.7M186.3 222h2.1M188.8 221.6v.7M189.1 222.3l.4-.3-.4 .3M203.1 222.3l-.3-.3 .4 .3"/>
<path d="M203.5 221.6v.7M203.8 222h2.2M206.3 221.6v.7M206.6 222.3l.5-.3-.4 .3M220.7 222.3l-.4-.3 .4 .3M221 221.6v.7M221.4 222h2.1M223.9 221.6v.7M224.1 222.3h.3l.2-.3-.4 .3M238.2 222.3l-.4-.3 .5 .3M238.5 221.6v.7M238.9 222h2.1"/>
<path d="M241.4 221.6v.7M241.7 222.3l.4-.3-.4 .3M259 221.2l-.1 .1M259.1 221.3v.1M261 221.4v.3M261.5 221.3v.1M261.6 221.2l.1 .1"/>
<circle cx="47.9" cy="108.8" r=".07"/>
<circle cx="341.4" cy="108.8" r=".06"/>
<circle cx="341.4" cy="213.1" r=".07"/>
</g>
<!-- layer: Visible (ISO) -->
<g fill="#000">
<circle cx="44.8" cy="105.7" r=".25"/>
<circle cx="45" cy="106.1" r=".25"/>
<circle cx="339.6" cy="108.2" r=".25"/>
<circle cx="371.6" cy="108.2" r=".25"/>
<circle cx="395" cy="107.7" r=".25"/>
<circle cx="395" cy="107.1" r=".25"/>
<circle cx="313.1" cy="152.2" r=".25"/>
<circle cx="264.8" cy="196.4" r=".25"/>
<circle cx="313.8" cy="210.4" r=".25"/>
<circle cx="316.1" cy="211.4" r=".25"/>
<circle cx="316.1" cy="212" r=".25"/>
<circle cx="328" cy="210.1" r=".25"/>
<circle cx="397.4" cy="210.4" r=".25"/>
</g>
<!-- layer: Visible Narrow (ISO) -->
<g fill="#000">
<circle cx="340" cy="107.8" r=".18"/>
<circle cx="341.3" cy="107.8" r=".18"/>
<circle cx="341.5" cy="108" r=".18"/>
<circle cx="369.6" cy="108" r=".18"/>
<circle cx="369.8" cy="107.8" r=".18"/>
<circle cx="371.2" cy="107.8" r=".18"/>
<circle cx="313.8" cy="210.4" r=".18"/>
<circle cx="315.4" cy="207" r=".18"/>
<circle cx="339.6" cy="207.6" r=".18"/>
<circle cx="339.8" cy="207.4" r=".18"/>
<circle cx="339.8" cy="207.5" r=".18"/>
<circle cx="339.9" cy="208.8" r=".18"/>
<circle cx="340" cy="209.2" r=".18"/>
<circle cx="340" cy="212.1" r=".18"/>
<circle cx="341" cy="209.2" r=".18"/>
<circle cx="341.4" cy="212.1" r=".18"/>
<circle cx="341.5" cy="212.3" r=".18"/>
<circle cx="341.5" cy="207.6" r=".18"/>
<circle cx="341.5" cy="213" r=".18"/>
<circle cx="369.7" cy="213" r=".18"/>
<circle cx="369.7" cy="212.3" r=".18"/>
<circle cx="369.7" cy="207.6" r=".18"/>
<circle cx="369.8" cy="212.1" r=".18"/>
<circle cx="371.2" cy="209.2" r=".18"/>
<circle cx="371.2" cy="212.1" r=".18"/>
<circle cx="371.3" cy="208.8" r=".18"/>
<circle cx="371.6" cy="207.6" r=".18"/>
<circle cx="371.6" cy="211.8" r=".18"/>
<circle cx="371.6" cy="209.5" r=".18"/>
<circle cx="395.7" cy="207" r=".18"/>
<circle cx="397.4" cy="210.4" r=".18"/>
</g>
<!-- layer: Hatch (ISO) -->
<g fill="#000">
<path d="M0 0h10v5h-5v5h-5z" fill-rule="evenodd"/>
<path d="M410 0h10v10h-5v-5h-5z" fill-rule="evenodd"/>
<path d="M0 287h5v5h5v5h-10z" fill-rule="evenodd"/>
<path d="M410 292h5v-5h5v10h-10z" fill-rule="evenodd"/>
</g>
<g fill="none" stroke="#f00" stroke-width=".36">
<path d="M285 35.9v5M285 38.4h2.5M285 41.7v1.1M285 43.7v5M285 49.6v1M285 51.5v5M285 57.3v1.1M285 59.3v5M285 65.1v1.1M285 67.1v5M285 72.9v1.1M285 74.9v5"/>
<path d="M285 80.7v1.1M285 82.7v5M285 88.5v1.1M285 90.5v4.9M285 96.3v1.1M285 98.3v5M285 104.1v1.1M285 106.1v4.9M285 111.9v1.1M285 113.8v5"/>
</g>
<path d="M285 35.9v5M285 113.8v5" fill="none" stroke="#f00" stroke-width=".7"/>
<path d="M285 38.4l2.5-.5v1z" fill="#f00"/>
<path d="M285 38.4l2.5-.5v1zM287.5 38.4h3.1M285 116.3h2.5" fill="none" stroke="#f00" stroke-width=".36"/>
<path d="M285 116.3l2.5-.4v.9z" fill="#f00"/>
<path d="M285 116.3l2.5-.4v.9zM287.5 116.3h3.1" fill="none" stroke="#f00" stroke-width=".36"/>
<!-- layer: Border (ISO) -->
<g fill="none" stroke="#000" stroke-width=".7">
<path d="M0 0h10v5h-5v5h-5zM15 5h400v287h-400zM20 10h390v277h-390zM52.5 5v5M105 5v5M157.5 5v5M212.1 5h5.8l-2.9 5zM215 0v10M262.5 5v5M288 10h122M315 5v5M367.5 5v5"/>
<path d="M410 0h10v10h-5v-5h-5zM420 0h-420v297h420h-10v-5h5v-5h5M15 49.5h5M410 49.5h5M15 99h5M410 99h5M10 148.5h10M15 145.7l5 2.8-5 2.9zM410 148.5l5-2.8v5.7zM410 148.5h10M15 198h5M410 198h5"/>
<path d="M15 247.5h5M410 247.5h5M0 287h5v5h5v5h-10zM52.5 287v5M105 287v5M157.5 287v5M215 287l2.9 5h-5.8zM215 287v10M262.5 287v5M315 287v5M367.5 287v5"/>
</g>
<!-- layer: Title (ISO) -->
<g fill="none" stroke="#000" stroke-width=".51">
<path d="M230 234.5h130v12.5h-130zM360 234.5h50v12.5h-50zM230 247h38v10h-38zM305 247v40M322 247v10M339 247v10M360 247v40M399 257v10M410 257v-10h-142v40M230 267h180M268 277h37M360 277h50"/>
<path d="M367 277v10M391 277v10M399 277v10"/>
</g>
<g fill="none" stroke="#f00" stroke-width=".3">
<path d="M341 252h2.4M344 252h.1M344.6 252h2.4M349 252h1.8M351.2 252h.1M351.7 252h3.6M353.5 247.5v1.8M353.5 249.8h.1M353.5 250.3v3.5M353.5 254.3h.1M353.5 254.8v1.7M355.7 252h.1"/>
<path d="M356.2 252h1.8"/>
</g>
<g fill="none" stroke="#000" stroke-width=".59">
<path d="M230 257h180v30h-180zM342 250l4-1.5v7l-4-1.5z"/>
<circle cx="353.5" cy="252" r="3.5"/>
<circle cx="353.5" cy="252" r="2"/>
</g>
<path d="M232 237.4h1.5" fill="none" stroke="#000" stroke-width=".29"/>
<!-- layer: Dimension (ISO) -->
<g fill="none" stroke="#000" stroke-width=".29">
<path d="M44.6 36.7l2.5-.5v1zM44.6 24.7l2.5-.5v1zM44.6 36.7h224.3M44.6 21.5v80M44.6 24.7h225.2M256.4 36.2l2.5 .5-2.5 .5zM258.9 36.7l2.5-.5v1zM258.9 33.5v13.4M266.4 36.2l2.5 .5-2.5 .5zM267.3 24.2l2.5 .5-2.5 .5zM268.9 33.5v20h1.2M269.8 21.5v30.1"/>
<path d="M310.6 30.7l2.5-.6v1zM310.6 30.7h90M310.6 27.5v74.4M311.8 36.6l2.5-.5v1.1zM311.8 36.6h87.5M311.8 33.5v13.3M396.8 36.1l2.5 .5-2.5 .6zM398.1 30.1l2.5 .6-2.5 .4zM399.3 33.5v13.3M400.6 27.5v74.4M230.6 46.7h28.6M233.8 46.7l.5 2.5h-1z"/>
<path d="M233.8 46.7v54.3M265.8 54.9l2.4-.9-1.8 1.8zM269.4 52.7a.9 .9 0 0 1 .2 1.3 .9 .9 0 0 1-1.3 .1 .9 .9 0 0 1 0-1.3M269.6 52.9l-5.6 3.9M269.8 53v.5M270.7 53.5h12.3M271.4 51.1l.6 .9-2.4 .9zM271.7 51.5l-2.1 1.4M279.8 53.5l.5 2.5h-1zM279.8 53.5v56M283.5 43.6l-13.9 9.3M247.1 78.3v22.8"/>
<path d="M233.3 98.5h1l-.5 2.5zM237.8 87.9h20.4M240.5 98.5h1l-.5 2.5zM241 87.9l.5 2.5h-1zM241 87.9v13.1M247.1 81.5l2.5-.5v1zM247.1 81.5h11.8M256.4 81l2.5 .5-2.5 .5zM47.9 111.7h15.1M49.8 109.5h.8M59.3 107h1l-.5 2.5zM59.8 111.7l.5 2.5h-1z"/>
<path d="M59.8 104.5v15.8M261.2 109.5h21.8M279.3 107h1l-.5 2.5zM336.6 109.4v15.4M374.5 109.3v15.5M336.6 121.7l2.6-.5v1zM336.6 121.7h37.9M372 121.2l2.5 .5-2.5 .5z"/>
</g>
<g fill="#000">
<path d="M44.6 36.7l2.5-.5v1zM44.6 24.7l2.5-.5v1zM256.4 36.2l2.5 .5-2.5 .5zM258.9 36.7l2.5-.5v1zM266.4 36.2l2.5 .5-2.5 .5zM267.3 24.2l2.5 .5-2.5 .5zM310.6 30.7l2.5-.6v1zM311.8 36.6l2.5-.5v1.1zM396.8 36.1l2.5 .5-2.5 .6zM398.1 30.1l2.5 .6-2.5 .4zM233.8 46.7l.5 2.5h-1zM265.8 54.9l2.4-.9-1.8 1.8z"/>
<path d="M271.4 51.1l.6 .9-2.4 .9zM279.8 53.5l.5 2.5h-1zM233.3 98.5h1l-.5 2.5zM240.5 98.5h1l-.5 2.5zM241 87.9l.5 2.5h-1zM247.1 81.5l2.5-.5v1zM256.4 81l2.5 .5-2.5 .5zM59.3 107h1l-.5 2.5zM59.8 111.7l.5 2.5h-1zM279.3 107h1l-.5 2.5zM336.6 121.7l2.6-.5v1zM372 121.2l2.5 .5-2.5 .5z"/>
</g>
<!-- layer: Symbol (ISO) -->
<path d="M237.8 102.6l1.8 1.8-.8 .6zM237.8 102.6l13.7 19.8h2.5" fill="none" stroke="#000" stroke-width=".29"/>
<path d="M237.8 102.6l1.8 1.8-.8 .6z" fill="#000"/>
<g font-size="7.2" fill="#f00">
<text x="294" y="41">A</text>
<text x="294" y="119">A</text>
</g>
<g font-size="5.8">
<text x="367.1" y="242">Базова ABPL</text>
<text x="326.3" y="280.5">ABPL</text>
</g>
<g font-size="5.6">
<text x="15.9" y="26.8">A</text>
<text x="410.4" y="26.8">A</text>
<text x="15.9" y="76.3">B</text>
<text x="410.4" y="76.3">B</text>
<text x="15.6" y="125.8">C</text>
<text x="410.4" y="125.8">C</text>
<text x="15.6" y="175.3">D</text>
<text x="410.4" y="175.3">D</text>
<text x="15.9" y="224.8">E</text>
<text x="410.4" y="224.8">E</text>
<text x="16.2" y="274.3">F</text>
<text x="410.4" y="274.3">F</text>
</g>
<text font-size="5.1" fill="#f00" x="342.1" y="147.5">A ( 1 : 28 )</text>
<g font-size="5.1">
<text x="232" y="232.5">Bemerkungen:</text>
<text x="307" y="255.6">1 : 28</text>
<text x="307" y="265.7">Technische Zeichnung</text>
<text x="361" y="265.6">Eingetragen</text>
<text x="400" y="265.6">A3</text>
<text x="270" y="275.5">Д.Павлов</text>
<text x="361" y="273.8">ABPL</text>
<text x="270" y="285.7">D.Pavlov</text>
</g>
<g font-size="4.8">
<text x="24.9" y="9.6">1</text>
<text x="77.4" y="9.6">2</text>
<text x="129.9" y="9.6">3</text>
<text x="182.4" y="9.6">4</text>
<text x="234.9" y="9.6">5</text>
<text x="287.4" y="9.6">6</text>
<text x="339.9" y="9.6">7</text>
<text x="392.4" y="9.6">8</text>
<text x="151.9" y="23.1">6305</text>
<text x="350.3" y="29">2519</text>
<text x="146.5" y="35.1">6000</text>
<text x="260" y="35.1">280</text>
<text x="350.3" y="35.1">2450</text>
<text x="232.2" y="79.1" transform="rotate(-90 232.2 79.1)">1520</text>
<text x="249.1" y="79.9">330</text>
<text x="278.2" y="86.7" transform="rotate(-90 278.2 86.7)">1570</text>
<text x="239.4" y="98.4" transform="rotate(-90 239.4 98.4)">365</text>
<text x="58.2" y="119.6" transform="rotate(-90 58.2 119.6)">61</text>
<text x="254.7" y="123.7">7000kg.</text>
<text x="350.3" y="120.1">1060</text>
<text x="273.7" y="252.6">ISO 2768-m</text>
<text x="232" y="261.7">Realmet MCC</text>
<text x="24.9" y="290.9">1</text>
<text x="77.4" y="291">2</text>
<text x="129.9" y="291">3</text>
<text x="182.4" y="290.9">4</text>
<text x="234.9" y="290.9">5</text>
<text x="287.4" y="291">6</text>
<text x="339.9" y="290.9">7</text>
<text x="392.4" y="291">8</text>
</g>
<text font-size="4.6" x="273.9" y="47.2" transform="rotate(-34 273.9 47.2)">⌀50</text>
<g font-size="3.6">
<text x="327.6" y="254.6">N/A</text>
<text x="232" y="265.2">Innovation group LTD.</text>
<text x="368" y="284.6">28.11.2024 г.</text>
<text x="392" y="284.5">DE</text>
<text x="400" y="284.6">1</text>
</g>
<g font-size="2.9">
<text x="308.4" y="251.1">Maßstab</text>
<text x="326.7" y="251">Masse</text>
<text x="361" y="250.1">Material:</text>
<text x="270" y="260.1">Technische Parameter:</text>
<text x="307" y="260.1">Inhalt des Dokumentеs</text>
<text x="361" y="260.1">Status des Dokumentes</text>
<text x="400" y="260">Format</text>
<text x="270" y="270.1">Bearbeiter:</text>
<text x="307" y="270.1">Name des Produktes</text>
<text x="270" y="280.1">Bestätigt von:</text>
<text x="361" y="280.5">Ände</text>
<text x="367.2" y="280.5">rErstellungsdatum</text>
<text x="392" y="280.1">SprachBlatt</text>
<text x="400.3" y="280.1">e</text>
<text x="361" y="283.8">ung</text>
</g>
<text font-size="2.8" x="361" y="237.6">Best.Nr/ Seriennr.</text>
</svg>
